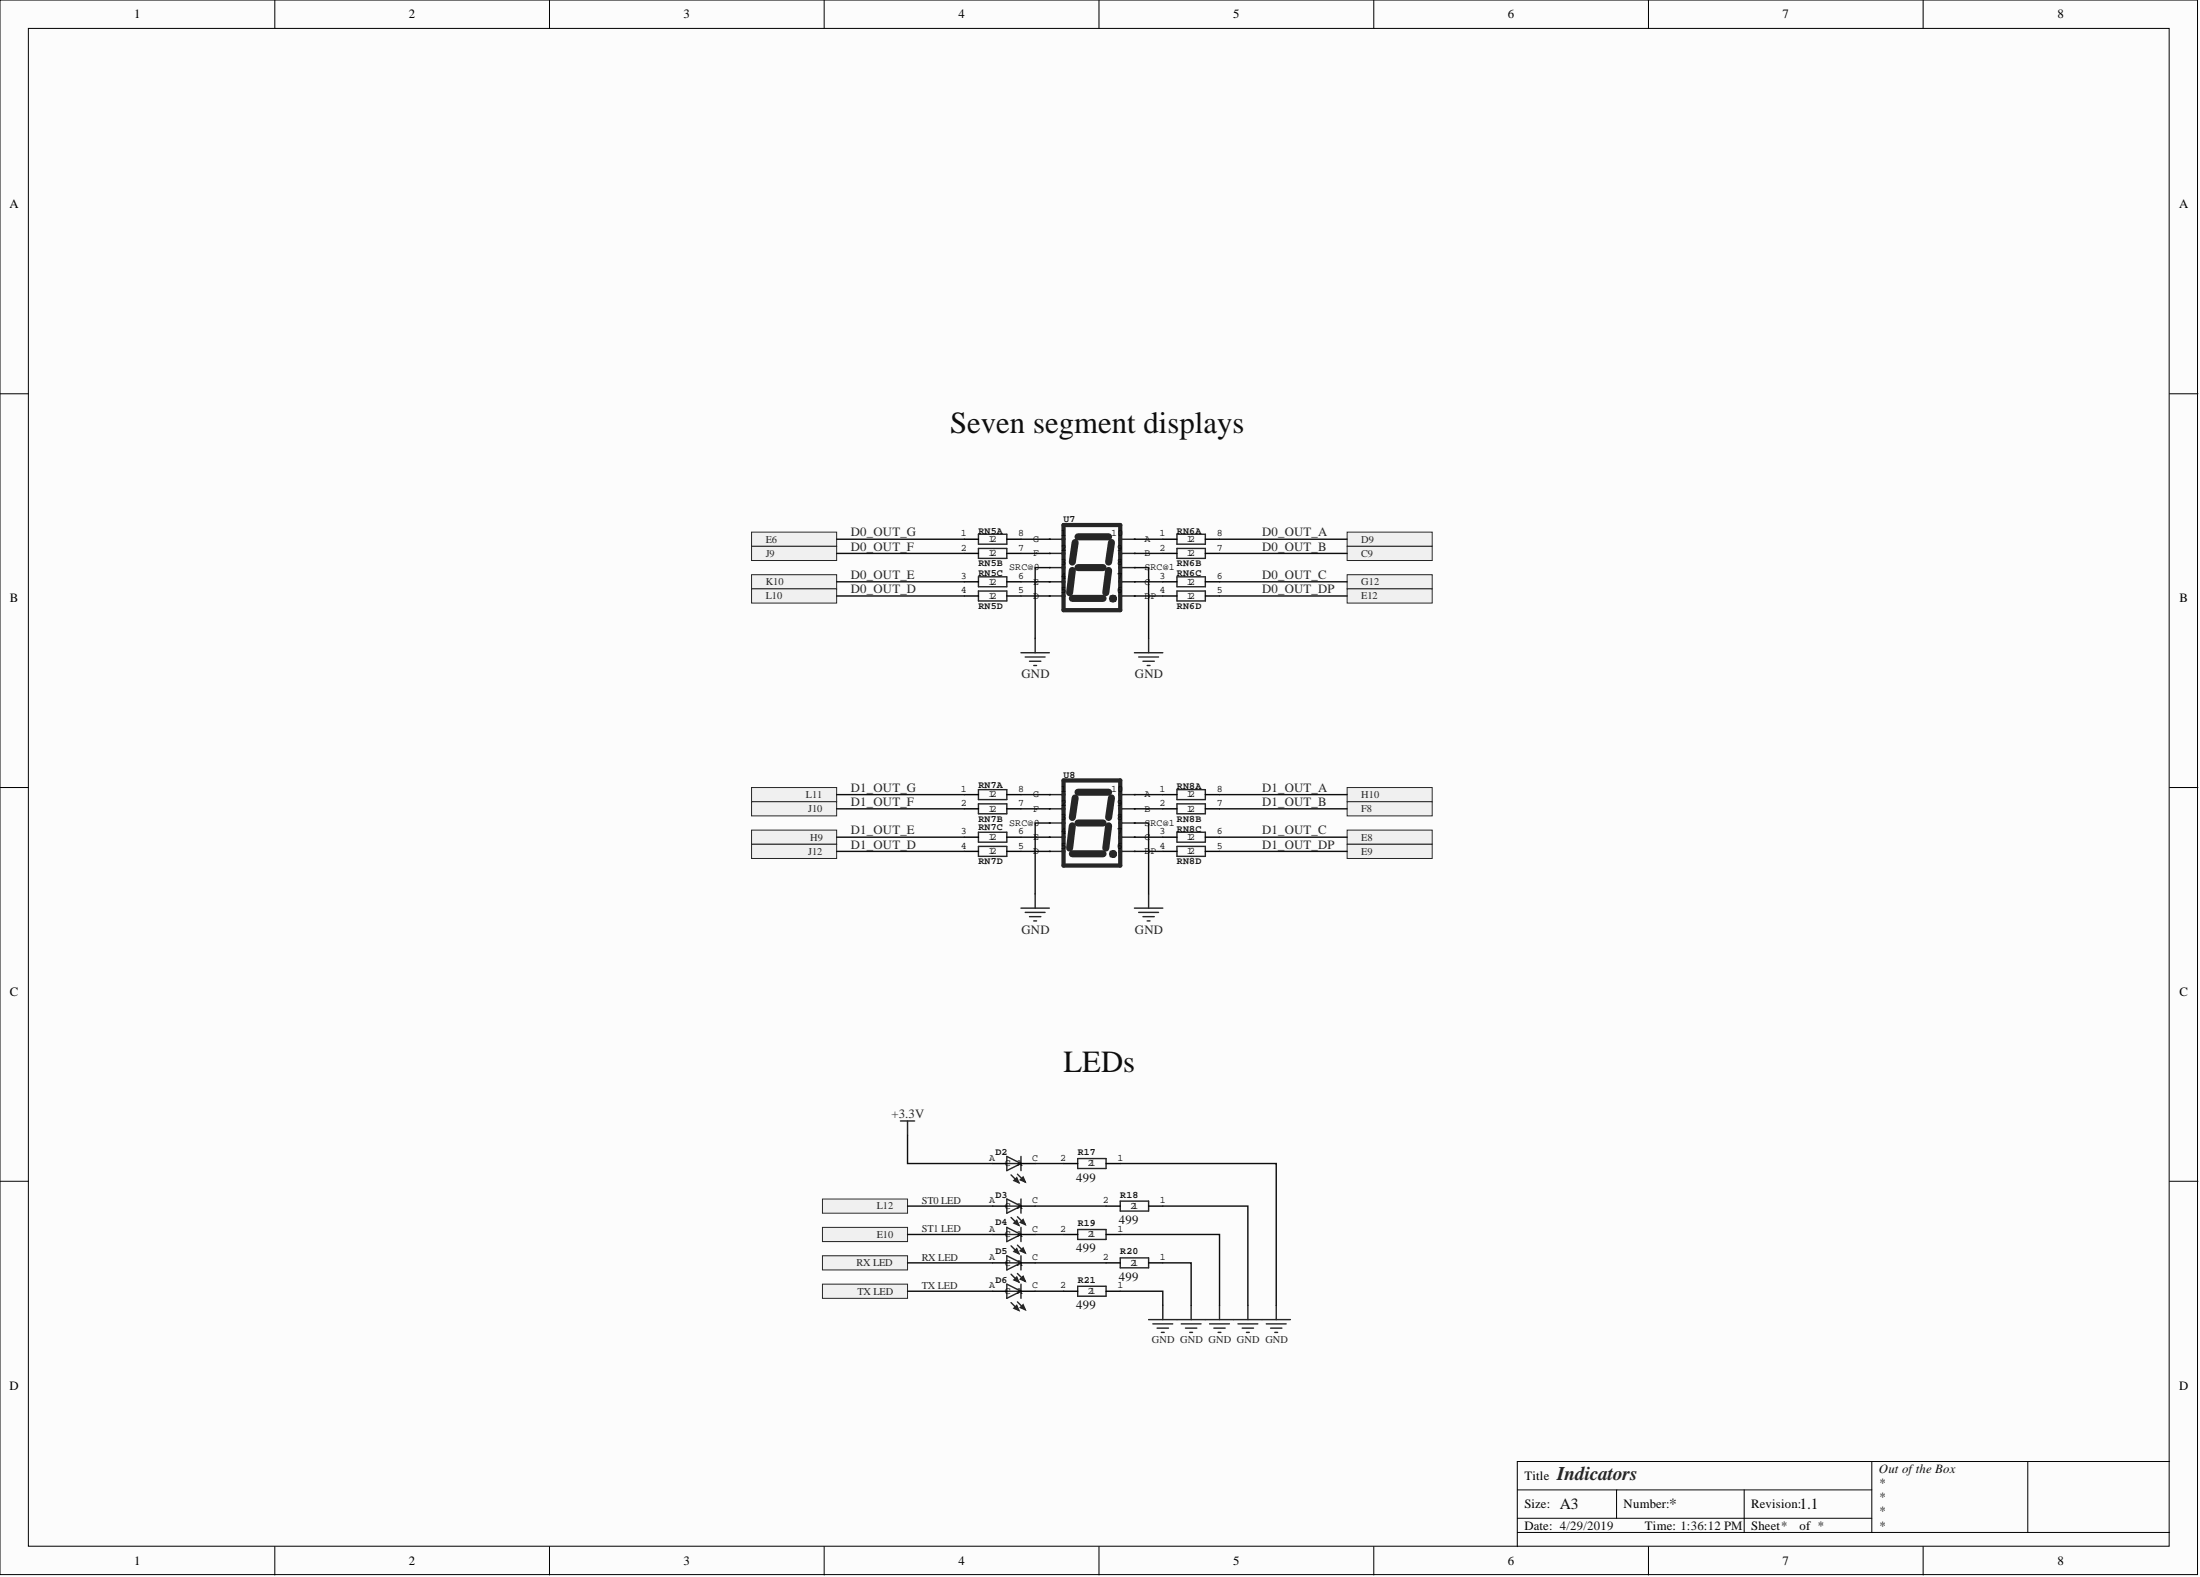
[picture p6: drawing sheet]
<svg xmlns="http://www.w3.org/2000/svg" width="393mm" height="282mm" viewBox="0 0 393 282" stroke-linecap="round" stroke-linejoin="round" font-family="sans-serif">
<g fill="#fcfcfc" stroke="#000" stroke-width=".18">
<path d="M0 0h392.9v281.4h-392.9z"/>
<path d="M5.1 5.1h382.7v271.3h-382.7z"/>
</g>
<g fill="none" stroke="#000" stroke-width=".18">
<path d="M49.1 0v5.1M98.2 0v5.1M147.4 0v5.1M196.5 0v5.1M245.6 0v5.1M294.7 0v5.1M343.8 0v5.1M0 70.4h5.1M387.9 70.4h5.1M0 140.8h5.1M387.9 140.8h5.1M0 211.1h5.1"/>
<path d="M387.9 211.1h5.1M49.1 276.4v5.1M98.2 276.4v5.1M147.4 276.4v5.1M196.5 276.4v5.1M245.6 276.4v5.1M271.3 266.3h63.4M271.3 273.9h116.6M271.3 271.4h63.4M289 266.3v5.1M294.7 276.4v5.1M311.8 266.3v7.6"/>
<path d="M334.7 261.2v12.7M343.8 276.4v5.1M362.6 261.2h-91.3v15.2M387.9 261.2h-25.3v12.7"/>
</g>
<path d="M190.2 93.8h10.1v15.3h-10.1zM190.2 139.5h10.1v15.2h-10.1z" fill="none" stroke="#262626" stroke-width=".76"/>
<g fill="none" stroke="#262626" stroke-width="1.3">
<path d="M192.2 97l-.5 3.5M192.7 95.9h5.5M198.7 97l-.5 3.5M191.7 107h5.5M191.7 102l-.5 3.9M192.7 101.5h4.5M198.2 102l-.5 3.9M191.7 152.6h5.5M191.7 147.6l-.5 4M192.2 142.6l-.5 3.5M192.7 141.6h5.5M192.7 147.1h4.5"/>
<path d="M198.2 147.6l-.5 4M198.7 142.6l-.5 3.5"/>
<circle cx="199" cy="107" r=".06"/>
<circle cx="199" cy="152.6" r=".06"/>
</g>
<g fill="none" stroke="#262626" stroke-width=".25">
<path d="M174.9 95.5h5.1v1.8h-5.1zM174.9 98h5.1v1.8h-5.1zM187.6 96.4h2.6M187.6 98.9h2.6M200.3 96.4h2.5M200.3 98.9h2.5M210.4 95.5h5.1v1.8h-5.1zM210.4 98h5.1v1.8h-5.1zM174.9 103.1h5.1v1.8h-5.1zM174.9 105.6h5.1v1.8h-5.1zM182.5 116.7h5.1M183.3 117.4h3.6"/>
<path d="M184.1 118.2h2M184.8 119h.5M185.1 114.1v2.6M187.6 104h2.6M187.6 106.5h2.6M187.6 101.5h2.6M200.3 104h2.5M200.3 106.5h2.5M200.3 101.5h2.5M202.8 116.7h5.1M203.6 117.4h3.5M204.4 118.2h2"/>
<path d="M205.1 119h.5M205.4 114.1v2.6M210.4 103.1h5.1v1.8h-5.1zM210.4 105.6h5.1v1.8h-5.1zM174.9 141.1h5.1v1.8h-5.1zM174.9 143.7h5.1v1.8h-5.1zM174.9 148.8h5.1v1.7h-5.1zM174.9 151.3h5.1v1.8h-5.1zM185.1 159.8v2.5M187.6 142h2.6M187.6 144.6h2.6M187.6 149.6h2.6"/>
<path d="M187.6 152.2h2.6M187.6 147.1h2.6M200.3 142h2.5M200.3 144.6h2.5M200.3 149.6h2.5M200.3 152.2h2.5M200.3 147.1h2.5M205.4 159.8v2.5M210.4 141.1h5.1v1.8h-5.1zM210.4 143.7h5.1v1.8h-5.1zM210.4 148.8h5.1v1.7h-5.1zM210.4 151.3h5.1v1.8h-5.1z"/>
<path d="M182.5 162.3h5.1M183.3 163.1h3.6M184.1 163.8h2M184.8 164.6h.5M202.8 162.3h5.1M203.6 163.1h3.5M204.4 163.8h2M205.1 164.6h.5"/>
</g>
<g fill="none" stroke="#000" stroke-width=".25">
<path d="M172.4 98.9h2.5M172.4 96.4h2.5M180 98.9h2.5M180 96.4h2.5M187.6 96.4h.1M187.6 98.9h.1M202.8 96.4h.1M202.8 98.9h.1M207.9 98.9h2.5M207.9 96.4h2.5M215.5 98.9h2.5M215.5 96.4h2.5"/>
<path d="M172.4 104h2.5M172.4 106.5h2.5M180 104h2.5M180 106.5h2.5M187.6 106.5h.1M187.6 104h.1M187.6 101.5h.1M202.8 106.5h.1M202.8 104h.1M202.8 101.5h.1M207.9 104h2.5M207.9 106.5h2.5"/>
<path d="M215.5 104h2.5M215.5 106.5h2.5M172.4 142h2.5M172.4 144.6h2.5M172.4 149.6h2.5M172.4 152.2h2.5M180 142h2.5M180 144.6h2.5M180 149.6h2.5M180 152.2h2.5M187.6 152.2h.1M187.6 149.6h.1"/>
<path d="M187.6 142h.1M187.6 147.1h.1M187.6 144.6h.1M202.8 152.2h.1M202.8 149.6h.1M202.8 142h.1M202.8 144.6h.1M202.8 147.1h.1M207.9 142h2.5M207.9 144.6h2.5M207.9 149.6h2.5M207.9 152.2h2.5"/>
<path d="M215.5 142h2.5M215.5 144.6h2.5M215.5 149.6h2.5M215.5 152.2h2.5"/>
</g>
<g fill="#f0f0f0" stroke="#262626" stroke-width=".18">
<path d="M134.4 140.8h15.2v2.5h-15.2z" fill-rule="evenodd"/>
<path d="M134.4 143.3h15.2v2.5h-15.2z" fill-rule="evenodd"/>
<path d="M134.4 148.4h15.2v2.5h-15.2z" fill-rule="evenodd"/>
<path d="M134.4 150.9h15.2v2.5h-15.2z" fill-rule="evenodd"/>
<path d="M240.9 140.8h15.2v2.5h-15.2z" fill-rule="evenodd"/>
<path d="M240.9 143.3h15.2v2.5h-15.2z" fill-rule="evenodd"/>
<path d="M240.9 148.4h15.2v2.5h-15.2z" fill-rule="evenodd"/>
<path d="M240.9 150.9h15.2v2.5h-15.2z" fill-rule="evenodd"/>
<path d="M240.9 95.1h15.2v2.5h-15.2z" fill-rule="evenodd"/>
<path d="M240.9 97.6h15.2v2.6h-15.2z" fill-rule="evenodd"/>
<path d="M240.9 102.7h15.2v2.6h-15.2z" fill-rule="evenodd"/>
<path d="M240.9 105.3h15.2v2.5h-15.2z" fill-rule="evenodd"/>
<path d="M134.4 95.1h15.2v2.5h-15.2z" fill-rule="evenodd"/>
<path d="M134.4 97.6h15.2v2.6h-15.2z" fill-rule="evenodd"/>
<path d="M134.4 102.7h15.2v2.6h-15.2z" fill-rule="evenodd"/>
<path d="M134.4 105.3h15.2v2.5h-15.2z" fill-rule="evenodd"/>
</g>
<path d="M180 229.5l2.5 1.3-2.5 1.3zM180 230.8h2.5M180.8 232.8l1.4 1.4M181.9 232.7l1.4 1.4M182.5 229.5v2.6" fill="none" stroke="#262626" stroke-width=".25"/>
<path d="M181.8 233.3l.4 .9-.9-.4z" fill="#262626"/>
<path d="M181.8 233.3l.4 .9-.9-.4z" fill="none" stroke="#262626" stroke-width=".25"/>
<path d="M182.9 233.2l.4 .9-.9-.4z" fill="#262626"/>
<path d="M180 224.5l2.5 1.2-2.5 1.3zM180 225.7h2.5M180.8 227.8l1.4 1.3M181.9 227.6l1.4 1.4M182.5 224.5v2.5M182.9 233.2l.4 .9-.9-.4z" fill="none" stroke="#262626" stroke-width=".25"/>
<path d="M177.5 230.8h2.5M182.5 230.8h2.6" fill="none" stroke="#000" stroke-width=".25"/>
<path d="M181.8 228.3l.4 .8-.9-.3z" fill="#262626"/>
<path d="M181.8 228.3l.4 .8-.9-.3z" fill="none" stroke="#262626" stroke-width=".25"/>
<path d="M182.9 228.1l.4 .9-.9-.4z" fill="#262626"/>
<path d="M180 219.4l2.5 1.2-2.5 1.3zM182.5 219.4v2.5M180 220.6h2.5M180.8 222.7l1.4 1.4M181.9 222.6l1.4 1.3M182.9 228.1l.4 .9-.9-.4z" fill="none" stroke="#262626" stroke-width=".25"/>
<path d="M177.5 225.7h2.5M182.5 225.7h2.6" fill="none" stroke="#000" stroke-width=".25"/>
<path d="M181.8 223.2l.4 .9-.9-.4z" fill="#262626"/>
<path d="M181.8 223.2l.4 .9-.9-.4z" fill="none" stroke="#262626" stroke-width=".25"/>
<path d="M182.9 223.1l.4 .8-.9-.3z" fill="#262626"/>
<path d="M180 214.3l2.5 1.3-2.5 1.2zM180 215.6h2.5M180.8 217.6l1.4 1.4M181.9 217.5l1.4 1.4M182.5 214.3v2.5M182.9 223.1l.4 .8-.9-.3z" fill="none" stroke="#262626" stroke-width=".25"/>
<path d="M177.5 220.6h2.5M182.5 220.6h2.6" fill="none" stroke="#000" stroke-width=".25"/>
<path d="M181.8 218.1l.4 .9-.9-.4z" fill="#262626"/>
<path d="M181.8 218.1l.4 .9-.9-.4z" fill="none" stroke="#262626" stroke-width=".25"/>
<path d="M182.9 218l.4 .9-.9-.4z" fill="#262626"/>
<g fill="none" stroke="#262626" stroke-width=".25">
<path d="M180 206.7l2.5 1.3-2.5 1.2zM180 208h2.5M180.8 210l1.4 1.4M181.9 209.9l1.4 1.4M182.5 206.7v2.5M182.9 218l.4 .9-.9-.4zM192.7 219.8h5.1v1.7h-5.1zM200.3 214.7h5.1v1.8h-5.1zM192.7 229.9h5.1v1.8h-5.1zM200.3 224.8h5.1v1.8h-5.1zM205.4 235.9h20.2M206.1 236.6h3.6"/>
<path d="M206.9 237.4h2M207.6 238.1h.6M207.9 233.3v2.6M211.2 236.6h3.5M212 237.4h2M212.7 238.1h.5M213 233.3v2.6M216.3 236.6h3.5M217 237.4h2.1M217.8 238.1h.5M218 233.3v2.6M221.3 236.6h3.6"/>
<path d="M222.1 237.4h2M222.9 238.1h.5M223.1 233.3v2.6"/>
</g>
<path d="M177.5 215.6h2.5M182.5 215.6h2.6M197.8 215.6h2.5M205.4 215.6h2.5M190.2 230.8h2.5M190.2 220.6h2.5M197.8 230.8h2.5M197.8 225.7h2.5M197.8 220.6h2.5M205.4 225.7h2.5" fill="none" stroke="#000" stroke-width=".25"/>
<path d="M181.8 210.5l.4 .9-.9-.4z" fill="#262626"/>
<path d="M181.8 210.5l.4 .9-.9-.4z" fill="none" stroke="#262626" stroke-width=".25"/>
<path d="M182.9 210.4l.4 .9-.9-.4z" fill="#262626"/>
<path d="M161 200.4h2.5M162.3 200.4v2.5M182.9 210.4l.4 .9-.9-.4zM192.7 207.1h5.1v1.8h-5.1zM225.6 235.9h5.1M226.4 236.6h3.6M227.2 237.4h2M227.9 238.1h.5M228.2 233.3v2.6" fill="none" stroke="#262626" stroke-width=".25"/>
<path d="M177.5 208h2.5M182.5 208h2.6M190.2 208h2.5M197.8 208h2.5" fill="none" stroke="#000" stroke-width=".25"/>
<g fill="#f0f0f0" stroke="#262626" stroke-width=".18">
<path d="M147.1 224.5h15.2v2.5h-15.2z" fill-rule="evenodd"/>
<path d="M147.1 229.5h15.2v2.6h-15.2z" fill-rule="evenodd"/>
<path d="M147.1 214.3h15.2v2.5h-15.2z" fill-rule="evenodd"/>
<path d="M147.1 219.4h15.2v2.5h-15.2z" fill-rule="evenodd"/>
</g>
<g fill="none" stroke="#0e0e0e" stroke-width=".25">
<path d="M149.6 96.4h22.8M149.6 98.9h22.8M182.5 96.4h5.1M182.5 98.9h5.1M202.8 96.4h5.1M202.8 98.9h5.1M218 96.4h22.9M218 98.9h22.9M149.6 104h22.8M149.6 106.5h22.8M182.5 104h5.1M182.5 106.5h5.1"/>
<path d="M187.6 101.5h-2.5v12.6M202.8 101.5h2.6v12.6M202.8 104h5.1M202.8 106.5h5.1M218 104h22.9M218 106.5h22.9M149.6 152.2h22.8M149.6 149.6h22.8M149.6 144.6h22.8M149.6 142h22.8M182.5 152.2h5.1M182.5 149.6h5.1"/>
<path d="M182.5 144.6h5.1M182.5 142h5.1M187.6 147.1h-2.5v12.7M202.8 147.1h2.6v12.7M202.8 152.2h5.1M202.8 149.6h5.1M202.8 144.6h5.1M202.8 142h5.1M218 152.2h22.9M218 149.6h22.9M218 144.6h22.9M218 142h22.9"/>
<path d="M162.3 202.9v5.1h15.2M162.3 215.6h15.2M185.1 215.6h12.7M185.1 208h5.1M200.3 208h27.9v25.3M207.9 215.6h15.2v17.7M162.3 230.8h15.2M162.3 225.7h15.2M162.3 220.6h15.2M185.1 230.8h5.1M185.1 225.7h12.7M185.1 220.6h5.1"/>
<path d="M200.3 230.8h7.6v2.5M200.3 220.6h17.7v12.7M207.9 225.7h5.1v7.6"/>
</g>
<g font-size="5.5" fill="#0e0e0e">
<text x="169.9" y="77.4">Seven segment displays</text>
<text x="190.2" y="191.6">LEDs</text>
</g>
<text font-size="3.5" fill="#262626" x="278.4" y="264.5">Indicators</text>
<g font-size="2.8" fill="#0e0e0e">
<text x="278.9" y="269.8">A3</text>
<text x="298.4" y="269.8">*</text>
<text x="321.7" y="269.8">1.1</text>
</g>
<g font-size="2.3">
<text x="24" y="3.3">1</text>
<text x="73.1" y="3.3">2</text>
<text x="122.2" y="3.3">3</text>
<text x="171.4" y="3.3">4</text>
<text x="220.5" y="3.3">5</text>
<text x="269.6" y="3.3">6</text>
<text x="318.7" y="3.3">7</text>
<text x="367.9" y="3.3">8</text>
<text x="1.7" y="37.2">A</text>
<text x="389.6" y="37.2">A</text>
<text x="1.8" y="107.6">B</text>
<text x="389.7" y="107.6">B</text>
<text x="1.8" y="178">C</text>
<text x="389.7" y="178">C</text>
<text x="1.7" y="248.4">D</text>
<text x="389.6" y="248.4">D</text>
<text x="272.6" y="264.5">Title</text>
<text x="272.6" y="269.6">Size:</text>
<text x="290.3" y="269.6">Number:</text>
<text x="313.1" y="269.6">Revision:</text>
<text x="272.6" y="273.4">Date: 4/29/2019</text>
<text x="294.1" y="273.4">Time: 1:36:12 PM</text>
<text x="313.1" y="273.4">Sheet*</text>
<text x="321.7" y="273.4">of *</text>
<text x="24" y="279.7">1</text>
<text x="73.1" y="279.7">2</text>
<text x="122.2" y="279.7">3</text>
<text x="171.4" y="279.7">4</text>
<text x="220.5" y="279.7">5</text>
<text x="269.6" y="279.7">6</text>
<text x="318.7" y="279.7">7</text>
<text x="367.9" y="279.7">8</text>
</g>
<g font-size="2.3" fill="#262626">
<text x="152.1" y="95.9">D0_OUT_G</text>
<text x="225.6" y="95.9">D0_OUT_A</text>
<text x="152.1" y="98.4">D0_OUT_F</text>
<text x="225.6" y="98.4">D0_OUT_B</text>
<text x="152.1" y="106">D0_OUT_D</text>
<text x="152.1" y="103.5">D0_OUT_E</text>
<text x="225.6" y="103.5">D0_OUT_C</text>
<text x="225.6" y="106">D0_OUT_DP</text>
<text x="182.6" y="121.2">GND</text>
<text x="202.9" y="121.2">GND</text>
<text x="152.1" y="141.5">D1_OUT_G</text>
<text x="225.6" y="141.5">D1_OUT_A</text>
<text x="152.1" y="149.1">D1_OUT_E</text>
<text x="152.1" y="144.1">D1_OUT_F</text>
<text x="225.6" y="144.1">D1_OUT_B</text>
<text x="225.6" y="149.1">D1_OUT_C</text>
<text x="152.1" y="151.7">D1_OUT_D</text>
<text x="225.6" y="151.7">D1_OUT_DP</text>
<text x="182.6" y="166.9">GND</text>
<text x="202.9" y="166.9">GND</text>
<text x="159.4" y="199.9">+3.3V</text>
</g>
<g font-size="2.3" fill="#0e0e0e">
<text x="192.4" y="211.2">499</text>
<text x="200" y="218.8">499</text>
<text x="192.4" y="223.9">499</text>
<text x="200" y="228.9">499</text>
<text x="192.4" y="234">499</text>
<text x="335.9" y="263.3">Out ofthe Box</text>
<text x="335.9" y="265.8">*</text>
<text x="335.9" y="268.3">*</text>
<text x="335.9" y="270.9">*</text>
<text x="335.9" y="273.4">*</text>
</g>
<g font-size="1.9" fill="#262626">
<text x="136.9" y="97">E6</text>
<text x="136.9" y="99.5">J9</text>
<text x="243.4" y="97">D9</text>
<text x="243.4" y="99.5">C9</text>
<text x="136.9" y="104.6">K10</text>
<text x="136.9" y="107.1">L10</text>
<text x="243.4" y="104.6">G12</text>
<text x="243.4" y="107.1">E12</text>
<text x="144.1" y="142.6">L11</text>
<text x="243.4" y="142.6">H10</text>
<text x="144.5" y="145.2">J10</text>
<text x="243.4" y="145.2">F8</text>
<text x="144.5" y="152.8">J12</text>
<text x="144.9" y="150.2">H9</text>
<text x="243.4" y="150.2">E8</text>
<text x="243.4" y="152.8">E9</text>
<text x="164.8" y="215.2">ST0 LED</text>
<text x="156.8" y="216.2">L12</text>
<text x="156.8" y="221.2">E10</text>
<text x="164.8" y="220.2">ST1 LED</text>
<text x="153.1" y="226.3">RX LED</text>
<text x="164.8" y="225.3">RX LED</text>
<text x="153.3" y="231.4">TX LED</text>
<text x="164.8" y="230.4">TX LED</text>
<text x="206" y="240">GND GND GND GND GND</text>
</g>
<g font-size="1.8">
<text x="171.8" y="95.9">1</text>
<text x="182" y="95.9">8</text>
<text x="189.6" y="95.9">1</text>
<text x="198.7" y="95.9">10</text>
<text x="207.3" y="95.9">1</text>
<text x="217.5" y="95.9">8</text>
<text x="171.8" y="98.4">2</text>
<text x="176.7" y="96.9">12</text>
<text x="176.7" y="99.4">12</text>
<text x="180.4" y="102">SRC@0</text>
<text x="182" y="98.4">7</text>
<text x="184.7" y="96.9">G</text>
<text x="184.7" y="99.4">F</text>
<text x="189.6" y="100.9">3</text>
<text x="189.6" y="98.4">2</text>
<text x="199.7" y="98.4">9</text>
<text x="199.7" y="100.9">8</text>
<text x="204.6" y="96.9">A</text>
<text x="204.6" y="99.4">B</text>
<text x="204.6" y="102">S</text>
<text x="205.7" y="102">RC@1</text>
<text x="207.3" y="98.4">2</text>
<text x="212.2" y="99.4">12</text>
<text x="212.2" y="96.9">12</text>
<text x="217.5" y="98.4">7</text>
<text x="171.8" y="106">4</text>
<text x="171.8" y="103.5">3</text>
<text x="176.7" y="107">12</text>
<text x="176.7" y="104.5">12</text>
<text x="182" y="106">5</text>
<text x="182" y="103.5">6</text>
<text x="184.7" y="107">D</text>
<text x="184.7" y="104.5">E</text>
<text x="189.6" y="106">5</text>
<text x="189.6" y="103.5">4</text>
<text x="199.7" y="106">6</text>
<text x="199.7" y="103.5">7</text>
<text x="204.6" y="107">D</text>
<text x="204.6" y="104.5">C</text>
<text x="205.7" y="107">P</text>
<text x="207.3" y="103.5">3</text>
<text x="207.3" y="106">4</text>
<text x="212.2" y="104.5">12</text>
<text x="212.2" y="107">12</text>
<text x="217.5" y="103.5">6</text>
<text x="217.5" y="106">5</text>
<text x="171.8" y="141.5">1</text>
<text x="176.7" y="142.5">12</text>
<text x="182" y="141.5">8</text>
<text x="184.7" y="142.5">G</text>
<text x="189.6" y="141.5">1</text>
<text x="198.7" y="141.5">10</text>
<text x="204.6" y="142.5">A</text>
<text x="207.3" y="141.5">1</text>
<text x="212.2" y="142.5">12</text>
<text x="217.5" y="141.5">8</text>
<text x="171.8" y="144.1">2</text>
<text x="171.8" y="149.1">3</text>
<text x="176.7" y="145.1">12</text>
<text x="180.4" y="147.6">SRC@0</text>
<text x="182" y="144.1">7</text>
<text x="182" y="149.1">6</text>
<text x="184.7" y="145.1">F</text>
<text x="189.6" y="149.1">4</text>
<text x="189.6" y="146.6">3</text>
<text x="189.6" y="144.1">2</text>
<text x="199.7" y="149.1">7</text>
<text x="199.7" y="144.1">9</text>
<text x="199.7" y="146.6">8</text>
<text x="204.6" y="145.1">B</text>
<text x="204.6" y="147.6">S</text>
<text x="205.7" y="147.6">RC@1</text>
<text x="207.3" y="144.1">2</text>
<text x="207.3" y="149.1">3</text>
<text x="212.2" y="145.1">12</text>
<text x="217.5" y="144.1">7</text>
<text x="217.5" y="149.1">6</text>
<text x="171.8" y="151.7">4</text>
<text x="176.7" y="150.1">12</text>
<text x="176.7" y="152.7">12</text>
<text x="182" y="151.7">5</text>
<text x="184.7" y="152.7">D</text>
<text x="184.7" y="150.1">E</text>
<text x="189.6" y="151.7">5</text>
<text x="199.7" y="151.7">6</text>
<text x="204.6" y="152.7">D</text>
<text x="204.6" y="150.1">C</text>
<text x="205.7" y="152.7">P</text>
<text x="207.3" y="151.7">4</text>
<text x="212.2" y="150.1">12</text>
<text x="212.2" y="152.7">12</text>
<text x="217.5" y="151.7">5</text>
<text x="176.9" y="207.5">A</text>
<text x="179.7" y="208.5">C A</text>
<text x="184.6" y="207.5">C</text>
<text x="189.6" y="207.5">2</text>
<text x="194.5" y="208.5">21</text>
<text x="199.8" y="207.5">1</text>
<text x="176.9" y="215.1">A</text>
<text x="184.6" y="215.1">C</text>
<text x="197.2" y="215.1">2</text>
<text x="207.4" y="215.1">1</text>
<text x="176.9" y="220.1">A</text>
<text x="179.7" y="221.2">C A</text>
<text x="179.7" y="216.1">C A</text>
<text x="184.6" y="220.1">C</text>
<text x="189.6" y="220.1">2</text>
<text x="194.5" y="221.2">21</text>
<text x="199.8" y="220.1">1</text>
<text x="202.1" y="216.1">21</text>
<text x="176.9" y="225.2">A</text>
<text x="179.7" y="226.2">C A</text>
<text x="184.6" y="225.2">C</text>
<text x="197.2" y="225.2">2</text>
<text x="202.1" y="226.2">21</text>
<text x="207.4" y="225.2">1</text>
<text x="176.9" y="230.3">A</text>
<text x="179.7" y="231.3">C A</text>
<text x="184.6" y="230.3">C</text>
<text x="189.6" y="230.3">2</text>
<text x="194.5" y="231.3">21</text>
<text x="199.8" y="230.3">1</text>
</g>
<g font-size="1.8" fill="#0e0e0e">
<text x="174.9" y="95.4">RN5A</text>
<text x="190.2" y="93.3">U7</text>
<text x="210.4" y="95.4">RN6A</text>
<text x="174.9" y="101.2">RN5B</text>
<text x="210.4" y="101.2">RN6B</text>
<text x="174.9" y="103">RN5C</text>
<text x="210.4" y="103">RN6C</text>
<text x="174.9" y="108.8">RN5D</text>
<text x="210.4" y="108.8">RN6D</text>
<text x="174.9" y="140.8">RN7A</text>
<text x="190.2" y="139">U8</text>
<text x="210.4" y="141">RN8A</text>
<text x="174.9" y="146.8">RN7B</text>
<text x="174.9" y="148.4">RN7C</text>
<text x="210.4" y="146.8">RN8B</text>
<text x="210.4" y="148.6">RN8C</text>
<text x="174.9" y="154.5">RN7D</text>
<text x="210.4" y="154.5">RN8D</text>
<text x="178" y="206.4">D2</text>
<text x="192.7" y="206.4">R17</text>
<text x="178" y="214.1">D3</text>
<text x="200.3" y="214.1">R18</text>
<text x="178" y="218.9">D4</text>
<text x="192.7" y="219.1">R19</text>
<text x="178" y="224.2">D5</text>
<text x="200.3" y="224.2">R20</text>
<text x="178" y="229.3">D6</text>
<text x="192.7" y="229.3">R21</text>
</g>
</svg>
